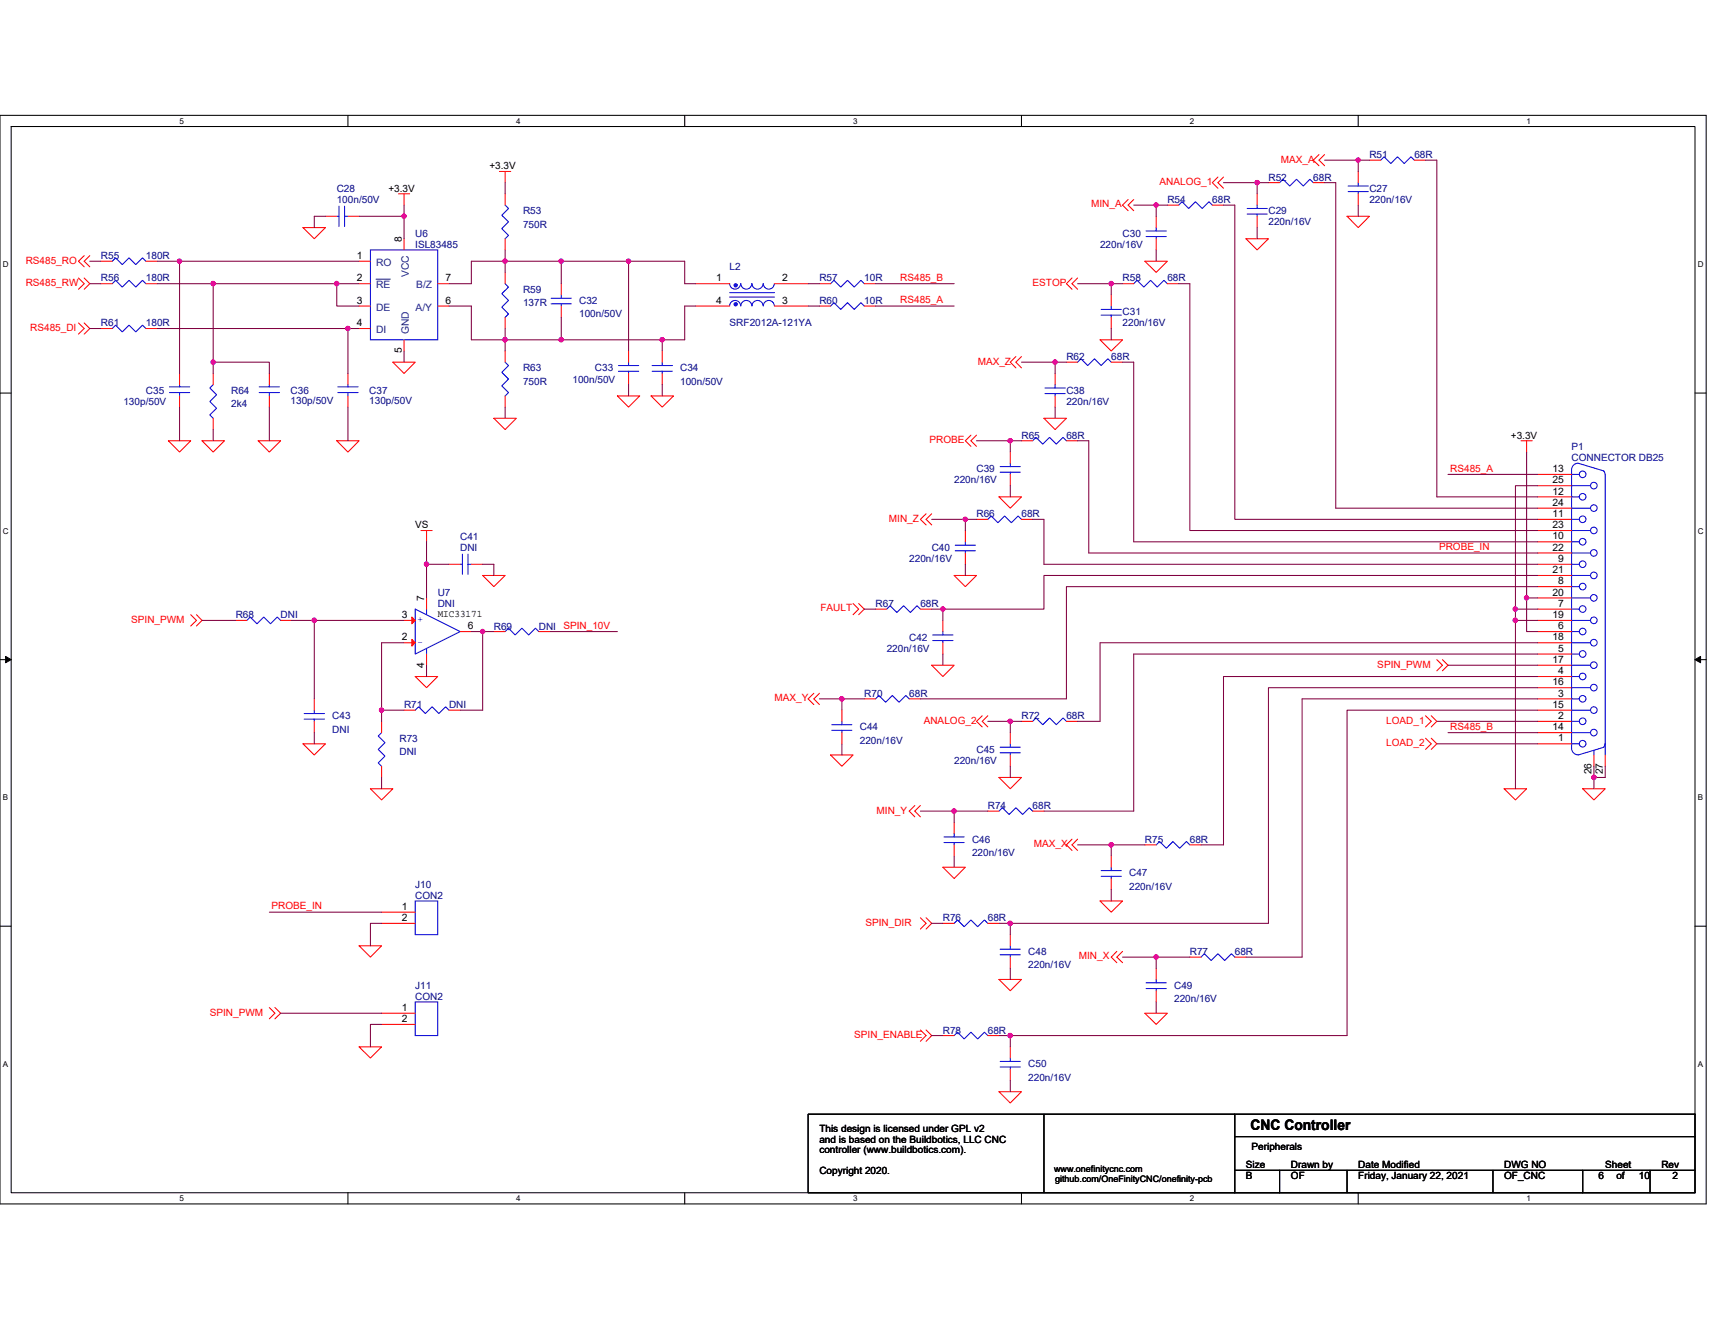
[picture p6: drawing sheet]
<svg xmlns="http://www.w3.org/2000/svg" width="279mm" height="216mm" viewBox="0 0 279 216" stroke-linecap="round" stroke-linejoin="round" font-family="sans-serif">
<path d="M0 18.8h278v177.4h-278zM1.8 20.6h274.3v173.8h-274.3z" fill="none" stroke="#000" stroke-width=".17"/>
<g fill="#fff">
<path d="M29.3 19h.7v1.4h-.7z"/>
<path d="M29.3 194.5h.7v1.5h-.7z"/>
</g>
<path d="M56.7 18.8v1.8M56.7 194.4v1.8" fill="none" stroke="#000" stroke-width=".17"/>
<g fill="#fff">
<path d="M84.1 19h.7v1.4h-.7z"/>
<path d="M84.1 194.5h.7v1.5h-.7z"/>
</g>
<path d="M111.5 18.8v1.8M111.5 194.4v1.8" fill="none" stroke="#000" stroke-width=".17"/>
<g fill="#fff">
<path d="M139 19h.7v1.4h-.7z"/>
<path d="M139 194.5h.7v1.5h-.7z"/>
</g>
<path d="M166.4 18.8v1.8M166.4 194.4v1.8" fill="none" stroke="#000" stroke-width=".17"/>
<g fill="#fff">
<path d="M193.8 19h.8v1.4h-.8z"/>
<path d="M193.8 194.5h.8v1.5h-.8z"/>
</g>
<path d="M221.3 18.8v1.8M221.3 194.4v1.8" fill="none" stroke="#000" stroke-width=".17"/>
<g fill="#fff">
<path d="M248.7 19h.7v1.4h-.7z"/>
<path d="M248.7 194.5h.7v1.5h-.7z"/>
<path d="M.5 42.3h.9v1.5h-.9z"/>
<path d="M276.6 42.3h1v1.5h-1z"/>
<path d="M.5 85.8h.9v1.4h-.9z"/>
<path d="M276.6 85.8h1v1.4h-1z"/>
</g>
<path d="M0 64.1h1.8M276.1 64.1h1.9" fill="none" stroke="#000" stroke-width=".17"/>
<g fill="#fff">
<path d="M.5 129.2h.8v1.5h-.8z"/>
<path d="M276.6 129.2h.9v1.5h-.9z"/>
</g>
<path d="M0 107.5h1.8M276.1 107.5h1.9" fill="none" stroke="#000" stroke-width=".17"/>
<path d="M.9 107l.9 .5-.9 .5zM276.1 107.5l1-.5v1z" fill="#000" stroke="#000" stroke-width=".16"/>
<g fill="#fff">
<path d="M.5 172.6h.8v1.5h-.8z"/>
<path d="M276.6 172.6h.9v1.5h-.9z"/>
</g>
<path d="M0 150.9h1.8M276.1 150.9h1.9M170.1 181.5h-38.4v12.9h38.4M170.1 181.5h31.1v12.9h-31.1zM201.2 181.5h74.9v12.9h-74.9M201.2 190.7h74.9M201.2 185.2h74.9M208.5 190.7v3.7M219.5 190.7v3.7M243.2 190.7v3.7M257.9 190.7v3.7M268.8 190.7v3.7" fill="none" stroke="#000" stroke-width=".17"/>
<g fill="none" stroke="#f00" stroke-width=".17">
<path d="M49.4 37.1h3.6l-1.8 1.8zM53 35.2h1.9M56.7 35.2h1.8M64.9 31.6h1.8M65.8 31.6v1.8M65.8 38.9v1.8M81.4 27.9h1.8M82.3 27.9v1.9M82.3 31.6v1.8M82.3 38.9v1.8M183.8 32.5l-.9 .9 .9 .9M184.7 32.5l-.9 .9 .9 .9"/>
<path d="M188.4 38.9v1.8M188.4 35.2v1.9M190.2 33.4h1.8M197.5 33.4h1.8M198.4 28.9l-.9 .9 .9 .9M199.3 28.9l-.9 .9 .9 .9M203 38.9h3.7l-1.9 1.8zM204.8 35.2v1.9M204.8 31.6v1.8M206.7 29.8h1.8M214 29.8h1.8M214.9 25.2l-.9 .9 .9 .9"/>
<path d="M215.8 25.2l-.9 .9 .9 .9M219.5 35.2h3.6l-1.8 1.9zM221.3 31.6v1.8M221.3 27.9v1.9M223.1 26.1h1.8M230.4 26.1h1.8M12.8 45.3l.9 .9-.9 .9M12.8 52.6l.9 .9-.9 .9M13.7 45.3l.9 .9-.9 .9M13.7 52.6l.9 .9-.9 .9M13.7 41.7l-.9 .9 .9 .9M14.6 41.7l-.9 .9 .9 .9"/>
<path d="M16.4 42.6h1.9M16.4 46.2h1.9M16.4 53.5h1.9M23.8 42.6h1.8M23.8 46.2h1.8M23.8 53.5h1.8M58.5 42.6h1.8M58.5 46.2h1.8M58.5 49.9h1.8M58.5 53.5h1.8M64 59h3.6l-1.8 1.9zM65.8 55.4v1.8"/>
<path d="M71.3 49.9h1.9M71.3 46.2h1.9M82.3 57.2v1.8M82.3 44.4v1.8M82.3 51.7v1.8M91.4 49.9v1.8M91.4 46.2v1.8M102.4 57.2v1.8M107.9 57.2v1.8M113.4 46.2h5.5M113.4 49.9h5.5M126.2 46.2h5.5"/>
<path d="M126.2 49.9h5.5M133.5 49.9h1.8M133.5 46.2h1.8M140.8 49.9h1.8M140.8 46.2h1.8M165.5 58.1l-.9 .9 .9 .9M166.4 58.1l-.9 .9 .9 .9M173.7 59h1.9M174.6 45.3l-.9 .9 .9 .9M175.6 45.3l-1 .9 1 .9M179.2 55.4h3.7l-1.9 1.8zM181 51.7v1.8"/>
<path d="M181 48v1.9M181 59h1.9M182.9 46.2h1.8M186.5 42.6h3.7l-1.8 1.8zM190.2 46.2h1.8M27.4 71.8h3.7l-1.8 1.9zM29.3 60.9v1.8M29.3 64.5v1.8M32.9 71.8h3.7l-1.9 1.9zM34.7 68.2v1.8M34.7 60.9v1.8M42.1 71.8h3.6l-1.8 1.9z"/>
<path d="M43.9 60.9v1.8M43.9 64.5v1.8M54.9 71.8h3.6l-1.8 1.9zM56.7 60.9v1.8M56.7 64.5v1.8M80.5 68.2h3.6l-1.8 1.8zM82.3 64.5v1.8M100.6 64.5h3.6l-1.8 1.8zM102.4 60.9v1.8M106.1 64.5h3.6l-1.8 1.8zM107.9 60.9v1.8M158.2 70.9l-.9 .9 .9 .9"/>
<path d="M159.1 70.9l-.9 .9 .9 .9M164.6 77.3v1.8M164.6 73.7v1.8M166.4 71.8h1.8M170.1 68.2h3.6l-1.8 1.8zM171.9 64.5v1.8M171.9 60.9v1.8M173.7 71.8h1.9M247.8 71.8h1.8M248.7 71.8v1.9M250.5 77.3h5.5M250.5 79.1h5.5"/>
<path d="M68.6 86.4h1.8M69.5 86.4v1.9M69.5 97.4v1.9M73.2 91.9h1.8M76.8 91.9h1.8M78.6 93.8h3.7l-1.8 1.8zM139 98.3l.9 1-.9 .9M139.9 98.3l.9 1-.9 .9M142.6 99.3h1.9M149.9 99.3h1.9M150.9 83.7l-1 .9 1 .9M151.8 83.7l-.9 .9 .9 .9"/>
<path d="M155.4 93.8h3.7l-1.8 1.8zM157.3 90.1v1.8M157.3 86.4v1.9M159.1 84.6h1.8M162.8 81h3.6l-1.8 1.8zM166.4 84.6h1.8M250.5 81h5.5M250.5 82.8h5.5M250.5 84.6h5.5M250.5 86.4h5.5M250.5 88.3h5.5M250.5 90.1h5.5"/>
<path d="M250.5 91.9h5.5M250.5 93.8h5.5M250.5 95.6h5.5M250.5 97.4h5.5M250.5 99.3h5.5M31.1 100.2l.9 .9-.9 .9M32 100.2l.9 .9-.9 .9M38.4 101.1h1.8M45.7 101.1h1.8M51.2 117.5v1.9M51.2 113.9v1.8M62.2 117.5v1.9"/>
<path d="M65.8 101.1h1.8M65.8 104.7h1.8M65.8 115.7h1.8M67.6 110.2h3.7l-1.8 1.9zM69.5 106.6v1.8M73.2 115.7h1.8M75 102.9h1.8M80.5 102.9h1.8M87.8 102.9h1.8M132.6 113l-.9 .9 .9 .9M133.5 113l-.9 .9 .9 .9M137.2 119.4v1.8"/>
<path d="M137.2 115.7v1.8M140.8 113.9h1.8M148.1 113.9h1.8M151.8 108.4h3.6l-1.8 1.8zM153.6 104.7v1.9M153.6 101.1v1.8M160 116.6l-.9 .9 .9 .9M160.9 116.6l-.9 .9 .9 .9M164.6 119.4v1.8M166.4 117.5h1.8M173.7 117.5h1.9M232.2 116.6l1 .9-1 .9"/>
<path d="M233.2 116.6l.9 .9-.9 .9M234.1 107.5l.9 .9-.9 .9M235 107.5l.9 .9-.9 .9M250.5 101.1h5.5M250.5 102.9h5.5M250.5 104.7h5.5M250.5 106.6h5.5M250.5 108.4h5.5M250.5 110.2h5.5M250.5 112.1h5.5M250.5 113.9h5.5M250.5 115.7h5.5"/>
<path d="M250.5 117.5h5.5M250.5 119.4h5.5M49.4 121.2h3.6l-1.8 1.8zM60.3 128.5h3.7l-1.8 1.8zM62.2 124.9v1.8M135.3 123h3.7l-1.8 1.9zM149 131.3l-.9 .9 .9 .9M149.9 131.3l-.9 .9 .9 .9M155.4 137.7v1.8M155.4 134v1.8M160.9 132.2h1.9M162.8 126.7h3.6l-1.8 1.8z"/>
<path d="M164.6 123v1.9M168.2 132.2h1.9M174.6 136.7l-.9 1 .9 .9M175.6 136.7l-1 1 1 .9M181 139.5v1.8M186.5 137.7h1.9M193.8 137.7h1.9M232.2 120.3l1 .9-1 .9M233.2 120.3l.9 .9-.9 .9M245 128.5h3.7l-1.8 1.8zM250.5 121.2h5.5M257.9 128.5h3.6l-1.8 1.8z"/>
<path d="M259.7 123v1.9M261.5 123v1.9M58.5 154.1h3.7l-1.9 1.9zM62.2 148.6h5.4M62.2 150.5h5.4M149.9 149.5l1 1-1 .9M150.9 149.5l.9 1-.9 .9M153.6 141.3h3.7l-1.9 1.9zM153.6 150.5h1.8M160.9 150.5h1.9M162.8 159.6h3.6l-1.8 1.8zM164.6 156v1.8"/>
<path d="M164.6 152.3v1.8M179.2 146.8h3.7l-1.9 1.8zM181 143.2v1.8M181.9 155l-.9 1 .9 .9M182.9 155l-1 1 1 .9M188.4 157.8v1.8M193.8 156h1.9M201.2 156h1.8M43.9 164.2l.9 .9-.9 .9M44.8 164.2l.9 .9-.9 .9M58.5 170.6h3.7l-1.9 1.8zM62.2 165.1h5.4"/>
<path d="M62.2 166.9h5.4M149.9 167.8l1 .9-1 1M150.9 167.8l.9 .9-.9 1M153.6 168.7h1.8M160.9 168.7h1.9M162.8 177.9h3.6l-1.8 1.8zM164.6 174.2v1.9M164.6 170.6v1.8M186.5 165.1h3.7l-1.8 1.8zM188.4 161.4v1.9"/>
</g>
<g fill="none" stroke="#00f" stroke-width=".17">
<path d="M54.9 35.2h.3M55.2 33.6v3.3M56.1 35.2h.6M56.1 33.6v3.3M82.3 33.4l.5 .6-1.1 1.1 1.1 1.1-1.1 1.1 1.1 1.1-.5 .5M186.7 37.6h3.3M186.7 38.5h3.3M188.4 38.5v.4M188.4 37.1v.5M192 33.4l.6-.5 1.1 1.1 1.1-1.1 1.1 1.1 1.1-1.1 .5 .5M203.2 34h3.3M203.2 34.9h3.3"/>
<path d="M204.8 34.9v.3M204.8 33.4v.6M208.5 29.8l.5-.6 1.1 1.1 1.1-1.1 1.1 1.1 1.1-1.1 .6 .6M219.6 30.3h3.3M219.6 31.2h3.3M221.3 31.2v.4M221.3 29.8v.5M224.9 26.1l.6-.6 1.1 1.1 1.1-1.1 1.1 1.1 1.1-1.1 .5 .6M18.3 42.6l.5-.6 1.1 1.1 1.1-1.1 1.1 1.1 1.1-1.1 .6 .6M18.3 46.2l.5-.5 1.1 1.1 1.1-1.1 1.1 1.1 1.1-1.1 .6 .5M18.3 53.5l.5-.5 1.1 1.1 1.1-1.1 1.1 1.1 1.1-1.1 .6 .5M60.3 40.7h11v14.7h-11z"/>
<path d="M82.3 59l.5 .6-1.1 1.1 1.1 1.1-1.1 1.1 1.1 1.1-.5 .5M82.3 46.2l.5 .6-1.1 1.1 1.1 1.1-1.1 1.1 1.1 1.1-.5 .5M89.8 48.6h3.3M89.8 49.5h3.3M91.4 49.5v.4M91.4 48v.6M100.8 59.6h3.3M102.4 59v.6M106.2 59.6h3.3M107.9 59v.6M118.9 46.2a.9 .9 0 0 0 .9 .9 .9 .9 0 0 0 .9-.9 .91 .91 0 0 0 .9 .9 .91 .91 0 0 0 .9-.9M118.9 48.4h7.3"/>
<path d="M118.9 47.7h7.3M118.9 49.8a.9 .9 0 0 1 .9-.8 .9 .9 0 0 1 .9 .8 .91 .91 0 0 1 .9-.8 .91 .91 0 0 1 .9 .8M122.5 46.2a.91 .91 0 0 0 .9 .9 .91 .91 0 0 0 .9-.9 .91 .91 0 0 0 .9 .9 .91 .91 0 0 0 1-.9M122.5 49.8a.92 .92 0 0 1 .9-.8 .92 .92 0 0 1 1 .8 .9 .9 0 0 1 .9-.8 .9 .9 0 0 1 .9 .8M135.3 49.9l.6-.6 1.1 1.1 1.1-1.1 1.1 1.1 1.1-1.1 .5 .6M135.3 46.2l.6-.5 1.1 1.1 1.1-1.1 1.1 1.1 1.1-1.1 .5 .5M175.6 59l.5-.5 1.1 1.1 1.1-1.1 1.1 1.1 1.1-1.1 .5 .5M179.4 50.4h3.3M179.4 51.4h3.3M181 51.4v.3M181 49.9v.5M184.7 46.2l.6-.5 1.1 1.1 1.1-1.1 1 1.1 1.1-1.1 .6 .5"/>
<path d="M27.6 64h3.3M27.6 63h3.3M29.3 62.7v.3M29.3 64v.5M34.7 62.7l-.5 .5 1.1 1.1-1.1 1.1 1.1 1.1-1.1 1.1 .5 .6M42.2 64h3.3M42.2 63h3.3M43.9 62.7v.3M43.9 64v.5M55 64h3.3M55 63h3.3M56.7 62.7v.3"/>
<path d="M56.7 64v.5M100.8 60.5h3.3M102.4 60.5v.4M106.2 60.5h3.3M107.9 60.5v.4M162.9 76h3.3M162.9 76.9h3.3M164.6 76.9v.4M164.6 75.5v.5M168.2 71.8l.6-.5 1.1 1.1 1.1-1.1 1.1 1.1 1.1-1.1 .5 .5M170.2 63.2h3.3M170.2 64.1h3.3"/>
<path d="M171.9 64.1v.4M171.9 62.7v.5M256 77.3h1.3M256 79.1h3.1M257.1 75.5a1.06 1.06 0 0 0-1.1 1.1v45.3M257.1 75.5l4.2 1.3M261.3 76.8l.2 .5M261.5 77.3v45.7M67.6 99.3l7.4 3.6-7.4 3.7zM69.5 99.3v.9M75 91.9h.3M75.3 90.3v3.3"/>
<path d="M76.2 91.9h.6M76.2 90.3v3.3M144.5 99.3l.5-.6 1.1 1.1 1.1-1.1 1.1 1.1 1.1-1.1 .5 .6M155.6 88.8h3.3M155.6 89.7h3.3M157.3 89.7v.4M157.3 88.3v.5M160.9 84.6l.6-.5 1.1 1.1 1.1-1.1 1.1 1.1 1.1-1.1 .5 .5M256 81h1.3M256 84.6h1.3M256 88.3h1.3M256 91.9h1.3"/>
<path d="M256 95.6h1.3M256 99.3h1.3M256 82.8h3.1M256 86.4h3.1M256 90.1h3.1M256 93.8h3.1M256 97.4h3.1M40.2 101.1l.6-.6 1.1 1.1 1.1-1.1 1.1 1.1 1.1-1.1 .5 .6M49.6 116.3h3.3M49.6 117.2h3.3M51.2 117.2v.3M51.2 115.7v.6"/>
<path d="M62.2 119.4l-.6 .5 1.1 1.1-1.1 1.1 1.1 1.1-1.1 1.1 .6 .6M67.6 115.7l.6-.5 1.1 1.1 1.1-1.1 1.1 1.1 1.1-1.1 .6 .5M69.5 105.7v.9M82.3 102.9l.5-.5 1.1 1.1 1.1-1.1 1.1 1.1 1.1-1.1 .6 .5M135.5 118.1h3.3M135.5 119h3.3M137.2 119v.4M137.2 117.5v.6M142.6 113.9l.6-.6 1.1 1.1 1.1-1.1 1.1 1.1 1.1-1.1 .5 .6M152 103.5h3.3M152 104.4h3.3M153.6 104.4v.3"/>
<path d="M153.6 102.9v.6M168.2 117.5l.6-.5 1.1 1.1 1.1-1.1 1.1 1.1 1.1-1.1 .5 .5M256 102.9h1.3M256 106.6h1.3M256 110.2h1.3M256 113.9h1.3M256 117.5h1.3M256 101.1h3.1M256 104.7h3.1M256 108.4h3.1M256 112.1h3.1M256 115.7h3.1"/>
<path d="M256 119.4h3.1M153.8 136.4h3.3M153.8 137.3h3.3M155.4 137.3v.4M155.4 135.8v.6M162.8 132.2l.5-.6 1.1 1.1 1.1-1.1 1.1 1.1 1.1-1.1 .5 .6M162.9 121.8h3.3M162.9 122.7h3.3M164.6 122.7v.3M164.6 121.2v.6M188.4 137.7l.5-.6 1.1 1.1 1.1-1.1 1.1 1.1 1.1-1.1 .5 .6M256 121.2h1.3"/>
<path d="M256 121.9a1.08 1.08 0 0 0 1.1 1.1M259.7 123h.1M259.7 122.3v.7M261.3 121.8l-4.2 1.2M261.5 121.2l-.2 .5M67.6 146.8h3.7v5.5h-3.7zM155.4 150.5l.6-.6 1.1 1.1 1.1-1.1 1.1 1.1 1.1-1.1 .5 .6M162.9 154.7h3.3M162.9 155.6h3.3M164.6 155.6v.4M164.6 154.1v.6M179.4 141.9h3.3"/>
<path d="M179.4 142.8h3.3M181 142.8v.4M181 141.3v.6M188.4 159.6v.5M195.7 156l.5-.6 1.1 1.1 1.1-1.1 1.1 1.1 1.1-1.1 .6 .6M67.6 163.3h3.7v5.4h-3.7zM155.4 168.7l.6-.5 1.1 1.1 1.1-1.1 1.1 1.1 1.1-1.1 .5 .5M162.9 173h3.3M162.9 173.9h3.3M164.6 173.9v.3M164.6 172.4v.6M186.7 160.1h3.3"/>
<path d="M186.7 161.1h3.3M188.4 161.1v.3"/>
<circle cx="257.8" cy="77.3" r=".54"/>
<circle cx="259.7" cy="79.1" r=".54"/>
<circle cx="257.8" cy="80.9" r=".54"/>
<circle cx="257.8" cy="95.6" r=".54"/>
<circle cx="257.8" cy="99.2" r=".54"/>
<circle cx="257.8" cy="84.6" r=".54"/>
<circle cx="257.8" cy="91.9" r=".54"/>
<circle cx="257.8" cy="88.3" r=".54"/>
<circle cx="259.7" cy="82.8" r=".54"/>
<circle cx="259.7" cy="97.4" r=".54"/>
<circle cx="259.7" cy="90.1" r=".54"/>
<circle cx="259.7" cy="86.4" r=".54"/>
<circle cx="259.7" cy="93.8" r=".54"/>
<circle cx="257.8" cy="102.9" r=".54"/>
<circle cx="257.8" cy="117.5" r=".54"/>
<circle cx="257.8" cy="110.2" r=".54"/>
<circle cx="257.8" cy="113.9" r=".54"/>
<circle cx="257.8" cy="106.6" r=".54"/>
<circle cx="259.7" cy="112" r=".54"/>
<circle cx="259.7" cy="108.4" r=".54"/>
<circle cx="259.7" cy="101.1" r=".54"/>
<circle cx="259.7" cy="119.4" r=".54"/>
<circle cx="259.7" cy="104.7" r=".54"/>
<circle cx="259.7" cy="115.7" r=".54"/>
<circle cx="257.8" cy="121.2" r=".54"/>
</g>
<g fill="#00f" stroke="#00f" stroke-width=".17">
<circle cx="119.9" cy="46.5" r=".27"/>
<circle cx="119.9" cy="49.6" r=".27"/>
</g>
<g fill="#f00" stroke="#f00" stroke-width=".17">
<path d="M67.1 100.5l.5 .6-.5 .5z"/>
<path d="M67.1 104.2l.5 .5-.5 .6z"/>
</g>
<path d="M61.3 45.5h2.3" fill="none" stroke="#004080" stroke-width=".16"/>
<g fill="none" stroke="#800040" stroke-width=".17">
<path d="M53 35.2h-1.8v1.9M58.5 35.2h7.3M65.8 33.4v1.8M65.8 35.2v3.7M82.3 29.8v1.8M184.7 33.4h3.7M190.2 33.4h-1.8v1.8M199.3 33.4h1.9v51.2h49.3M199.3 29.8h5.5M204.8 37.1v1.8M204.8 29.8v1.8M204.8 29.8h1.9"/>
<path d="M215.8 29.8h1.8v53h32.9M215.8 26.1h5.5M221.3 33.4v1.8M223.1 26.1h-1.8v1.8M232.2 26.1h1.9v54.9h16.4M14.6 46.2h1.8M14.6 53.5h1.8M14.6 42.6h1.8M25.6 53.5h31.1M25.6 42.6h3.7M25.6 46.2h9.1M29.3 42.6v18.3"/>
<path d="M29.3 42.6h29.2M34.7 59h9.2v1.9M34.7 46.2v12.8M34.7 59v1.9M34.7 46.2h20.2M54.9 46.2v3.7h3.6M54.9 46.2h3.6M56.7 53.5v7.4M56.7 53.5h1.8M65.8 57.2v1.8M73.2 49.9h3.6v5.5h5.5M82.3 42.6h-5.5v3.6h-3.6"/>
<path d="M82.3 42.6v1.8M82.3 53.5v1.9M82.3 40.7v1.9M82.3 55.4v1.8M82.3 42.6h9.1M82.3 55.4h9.1M91.4 42.6h11M91.4 55.4h16.5M91.4 42.6v3.6M91.4 51.7v3.7M102.4 42.6v14.6M102.4 42.6h9.1v3.6h1.9"/>
<path d="M107.9 55.4v1.8M113.4 49.9h-1.9v5.5h-3.6M131.7 46.2h1.8M131.7 49.9h1.8M142.6 46.2h12.8M142.6 49.9h12.8M166.4 59h5.5M171.9 59v1.9M171.9 59h1.8M175.6 46.2h5.4M181 53.5v1.9M181 46.2v1.8"/>
<path d="M181 46.2h1.9M182.9 59h1.8v29.3h65.8M188.4 40.7v1.9M192 46.2h1.8v40.2h56.7M29.3 66.3v5.5M34.7 70v1.8M43.9 66.3v5.5M56.7 66.3v5.5M82.3 66.3v1.9M102.4 62.7v1.8M107.9 62.7v1.8M159.1 71.8h5.5"/>
<path d="M164.6 79.1v1.9M164.6 71.8h1.8M164.6 71.8v1.9M171.9 66.3v1.9M175.6 71.8h1.8v18.3h73.1M235.9 77.3h14.6M248.7 73.7v23.7h1.8M250.5 79.1h-3.6v20.2M69.5 88.3v3.6M69.5 91.9v5.5M69.5 91.9h3.7M78.6 91.9h1.9v1.9"/>
<path d="M140.8 99.3h1.8M151.8 99.3h1.8M151.8 84.6h5.5M153.6 99.3v1.8M157.3 91.9v1.9M157.3 84.6h1.8M157.3 84.6v1.8M168.2 84.6h1.9v7.3h80.4M248.7 97.4v5.5h1.8M250.5 99.3h-3.6v1.8M250.5 93.8h-80.4v5.5h-16.5M250.5 95.6h-76.8v18.3h-23.8"/>
<path d="M32.9 101.1h5.5M47.5 101.1h3.7M51.2 101.1v12.8M51.2 101.1h14.6M51.2 119.4v1.8M62.2 115.7v1.8M62.2 115.7h3.6M65.8 104.7h-3.6v11M69.5 108.4v1.8M76.8 102.9h1.8M78.6 102.9v12.8h-3.6M78.6 102.9h1.9"/>
<path d="M89.6 102.9h11M133.5 113.9h3.7M137.2 113.9v1.8M137.2 113.9h3.6M153.6 106.6v1.8M160.9 117.5h3.7M164.6 117.5h1.8M164.6 117.5v1.9M234.1 117.5h16.4M235.9 119.4h14.6M235.9 108.4h14.6M250.5 101.1h-3.6v27.4"/>
<path d="M250.5 104.7h-71.3v12.8h-3.6M250.5 113.9h-38.4v42.1h-9.1M250.5 115.7h-31v53h-54.9M250.5 112.1h-43.8v38.4h-42.1M250.5 106.6h-65.8v25.6h-14.6M250.5 110.2h-51.2v27.5h-3.6M62.2 126.7v1.8M137.2 121.2v1.8M149.9 132.2h5.5M155.4 132.2v1.8M155.4 132.2h5.5M155.4 139.5v1.8"/>
<path d="M164.6 124.9v1.8M175.6 137.7h5.4M181 137.7h5.5M181 137.7v1.8M234.1 121.2h16.4M259.7 124.9v1.8M259.7 126.7v1.8M261.5 124.9v1.8h-1.8M43.9 148.6h18.3M62.2 150.5h-1.9v3.6M151.8 150.5h1.8M162.8 150.5h1.8"/>
<path d="M164.6 150.5v1.8M164.6 157.8v1.8M181 145v1.8M182.9 156h5.5M188.4 156h5.4M188.4 156v1.8M45.7 165.1h16.5M62.2 166.9h-1.9v3.7M151.8 168.7h1.8M162.8 168.7h1.8M164.6 168.7v1.9M164.6 176.1v1.8"/>
<path d="M188.4 163.3v1.8"/>
</g>
<g fill="#f0f" stroke="#f0f" stroke-width=".17">
<circle cx="65.8" cy="35.2" r=".35"/>
<circle cx="29.2" cy="42.6" r=".35"/>
<circle cx="34.7" cy="59" r=".36"/>
<circle cx="56.7" cy="53.5" r=".35"/>
<circle cx="82.3" cy="42.6" r=".36"/>
<circle cx="91.4" cy="42.6" r=".36"/>
<circle cx="82.3" cy="55.3" r=".36"/>
<circle cx="107.9" cy="55.3" r=".36"/>
<circle cx="91.4" cy="55.3" r=".36"/>
<circle cx="102.4" cy="42.6" r=".35"/>
<circle cx="69.5" cy="91.9" r=".36"/>
<circle cx="51.2" cy="101.1" r=".36"/>
<circle cx="62.2" cy="115.7" r=".35"/>
<circle cx="78.6" cy="102.9" r=".35"/>
<circle cx="259.7" cy="126.7" r=".36"/>
<circle cx="246.9" cy="99.2" r=".36"/>
<circle cx="153.6" cy="99.2" r=".35"/>
<circle cx="54.8" cy="46.2" r=".36"/>
<circle cx="34.7" cy="46.2" r=".36"/>
<circle cx="164.6" cy="117.5" r=".36"/>
<circle cx="248.7" cy="97.4" r=".35"/>
<circle cx="246.9" cy="101.1" r=".36"/>
<circle cx="221.3" cy="26.1" r=".35"/>
<circle cx="204.8" cy="29.7" r=".36"/>
<circle cx="188.3" cy="33.4" r=".35"/>
<circle cx="181" cy="46.2" r=".36"/>
<circle cx="171.9" cy="59" r=".36"/>
<circle cx="164.6" cy="71.8" r=".36"/>
<circle cx="157.3" cy="84.6" r=".35"/>
<circle cx="137.1" cy="113.9" r=".36"/>
<circle cx="155.4" cy="132.2" r=".36"/>
<circle cx="181" cy="137.6" r=".36"/>
<circle cx="164.6" cy="150.5" r=".36"/>
<circle cx="188.3" cy="155.9" r=".36"/>
<circle cx="164.6" cy="168.7" r=".36"/>
</g>
<text font-size="2.4" x="203.7" y="184.1">CNC Controller</text>
<g font-size="1.7">
<text x="65.4" y="39.5" transform="rotate(-90 65.4 39.5)">8</text>
<text x="58.1" y="42.2">1</text>
<text x="58.1" y="45.8">2</text>
<text x="72.6" y="45.8">7</text>
<text x="116.7" y="45.8">1</text>
<text x="127.4" y="45.8">2</text>
<text x="58.1" y="49.5">3</text>
<text x="58.1" y="53.1">4</text>
<text x="72.6" y="49.5">6</text>
<text x="116.7" y="49.5">4</text>
<text x="127.4" y="49.5">3</text>
<text x="65.4" y="57.6" transform="rotate(-90 65.4 57.6)">5</text>
<text x="252.9" y="76.9">13</text>
<text x="252.9" y="78.8">25</text>
<text x="252.9" y="80.6">12</text>
<text x="252.9" y="82.4">24</text>
<text x="252.9" y="84.2">11</text>
<text x="252.9" y="86.1">23</text>
<text x="252.9" y="87.9">10</text>
<text x="252.9" y="89.7">22</text>
<text x="252.9" y="93.4">21</text>
<text x="253.8" y="91.6">9</text>
<text x="253.8" y="95.2">8</text>
<text x="65.4" y="100.7">3</text>
<text x="69.1" y="98" transform="rotate(-90 69.1 98)">7</text>
<text x="252.9" y="97">20</text>
<text x="252.9" y="100.7">19</text>
<text x="253.8" y="98.9">7</text>
<text x="65.4" y="104.4">2</text>
<text x="76.2" y="102.5">6</text>
<text x="252.9" y="104.4">18</text>
<text x="253.8" y="102.5">6</text>
<text x="253.8" y="106.2">5</text>
<text x="69.1" y="108.8" transform="rotate(-90 69.1 108.8)">4</text>
<text x="252.9" y="108">17</text>
<text x="252.9" y="111.7">16</text>
<text x="253.8" y="109.9">4</text>
<text x="253.8" y="113.5">3</text>
<text x="252.9" y="115.3">15</text>
<text x="252.9" y="119">14</text>
<text x="253.8" y="117.2">2</text>
<text x="253.8" y="120.8">1</text>
<text x="259.3" y="126.2" transform="rotate(-90 259.3 126.2)">26</text>
<text x="261.1" y="126.2" transform="rotate(-90 261.1 126.2)">27</text>
<text x="65.4" y="148.3">1</text>
<text x="65.4" y="150.1">2</text>
<text x="65.4" y="164.7">1</text>
<text x="65.4" y="166.5">2</text>
</g>
<g font-size="1.7" fill="#004080">
<text x="61.3" y="43.3">RO</text>
<text x="61.3" y="47">RE</text>
<text x="66.6" y="45.2" transform="rotate(-90 66.6 45.2)">VCC</text>
<text x="67.8" y="47">B/Z</text>
<text x="61.3" y="50.6">DE</text>
<text x="67.7" y="50.6">A/Y</text>
<text x="61.3" y="54.3">DI</text>
<text x="66.6" y="54.5" transform="rotate(-90 66.6 54.5)">GND</text>
</g>
<g font-size="1.6">
<text x="79.7" y="27.6">+3.3V</text>
<text x="63.3" y="31.2">+3.3V</text>
<text x="246.1" y="71.5">+3.3V</text>
<text x="67.6" y="86.1">VS</text>
<text x="71.3" y="100.5">MIC33171</text>
<text x="133.5" y="184.5">This design is licensed under GPL v2</text>
<text x="133.5" y="186.2">and is based on the Buildbotics, LLC CNC</text>
<text x="133.5" y="187.9">controller (www.buildbotics.com).</text>
<text x="133.5" y="191.3">Copyright 2020.</text>
<text x="203" y="190.4">Size</text>
<text x="203.9" y="187.4">Peripherals</text>
<text x="210.3" y="190.4">Drawn by</text>
<text x="221.3" y="190.4">Date Modified</text>
<text x="245" y="190.4">DWG NO</text>
<text x="261.5" y="190.4">Sheet</text>
<text x="270.7" y="190.4">Rev</text>
<text x="203" y="192.2">B</text>
<text x="210.3" y="192.2">OF</text>
<text x="221.3" y="192.2">Friday, January 22, 2021</text>
<text x="245" y="192.2">OF_CNC</text>
<text x="260.4" y="192.2">6</text>
<text x="263.3" y="192.2">of</text>
<text x="267" y="192.2">10</text>
<text x="272.5" y="192.2">2</text>
</g>
<g font-size="1.6" fill="#000080">
<text x="206.7" y="29.4">R52</text>
<text x="214" y="29.4">68R</text>
<text x="223.1" y="25.8">R51</text>
<text x="230.4" y="25.8">68R</text>
<text x="54.9" y="31.2">C28</text>
<text x="54.9" y="33.1">100n/50V</text>
<text x="85.2" y="34.9">R53</text>
<text x="190.2" y="33.1">R54</text>
<text x="197.5" y="33.1">68R</text>
<text x="206.7" y="34.9">C29</text>
<text x="223.1" y="31.2">C27</text>
<text x="223.1" y="33.1">220n/16V</text>
<text x="67.6" y="38.6">U6</text>
<text x="67.6" y="40.4">ISL83485</text>
<text x="85.2" y="37.1">750R</text>
<text x="179.2" y="40.4">220n/16V</text>
<text x="182.9" y="38.6">C30</text>
<text x="206.7" y="36.7">220n/16V</text>
<text x="16.4" y="42.2">R55</text>
<text x="16.4" y="45.9">R56</text>
<text x="23.8" y="42.2">180R</text>
<text x="23.8" y="45.9">180R</text>
<text x="85.2" y="47.7">R59</text>
<text x="118.9" y="44">L2</text>
<text x="133.5" y="45.9">R57</text>
<text x="140.8" y="45.9">10R</text>
<text x="182.9" y="45.9">R58</text>
<text x="190.2" y="45.9">68R</text>
<text x="16.4" y="53.2">R61</text>
<text x="23.8" y="53.2">180R</text>
<text x="85.2" y="49.9">137R</text>
<text x="94.4" y="49.5">C32</text>
<text x="94.4" y="51.7">100n/50V</text>
<text x="118.9" y="53.2">SRF2012A-121YA</text>
<text x="133.5" y="49.5">R60</text>
<text x="140.8" y="49.5">10R</text>
<text x="182.9" y="51.4">C31</text>
<text x="182.9" y="53.2">220n/16V</text>
<text x="173.7" y="58.7">R62</text>
<text x="181" y="58.7">68R</text>
<text x="20.1" y="66">130p/50V</text>
<text x="23.8" y="64.2">C35</text>
<text x="37.7" y="64.2">R64</text>
<text x="47.3" y="64.2">C36</text>
<text x="47.3" y="65.8">130p/50V</text>
<text x="60.2" y="64.2">C37</text>
<text x="60.2" y="65.8">130p/50V</text>
<text x="85.2" y="60.5">R63</text>
<text x="85.2" y="62.7">750R</text>
<text x="93.3" y="62.3">100n/50V</text>
<text x="96.9" y="60.5">C33</text>
<text x="110.8" y="60.5">C34</text>
<text x="110.8" y="62.7">100n/50V</text>
<text x="173.7" y="64.2">C38</text>
<text x="173.7" y="66">220n/16V</text>
<text x="37.7" y="66.4">2k4</text>
<text x="166.4" y="71.5">R65</text>
<text x="173.7" y="71.5">68R</text>
<text x="159.1" y="77">C39</text>
<text x="256" y="73.3">P1</text>
<text x="256" y="75.1">CONNECTOR DB25</text>
<text x="155.4" y="78.8">220n/16V</text>
<text x="75" y="87.9">C41</text>
<text x="75" y="89.8">DNI</text>
<text x="151.8" y="89.8">C40</text>
<text x="159.1" y="84.3">R66</text>
<text x="166.4" y="84.3">68R</text>
<text x="148.1" y="91.6">220n/16V</text>
<text x="38.4" y="100.7">R68</text>
<text x="45.7" y="100.7">DNI</text>
<text x="71.3" y="97.1">U7</text>
<text x="71.3" y="98.9">DNI</text>
<text x="142.6" y="98.9">R67</text>
<text x="149.9" y="98.9">68R</text>
<text x="80.5" y="102.6">R69</text>
<text x="87.8" y="102.6">DNI</text>
<text x="144.5" y="106.2">220n/16V</text>
<text x="148.1" y="104.4">C42</text>
<text x="140.8" y="113.5">R70</text>
<text x="148.1" y="113.5">68R</text>
<text x="54.1" y="117.2">C43</text>
<text x="54.1" y="119.4">DNI</text>
<text x="65.8" y="115.4">R71</text>
<text x="73.2" y="115.4">DNI</text>
<text x="140.1" y="119">C44</text>
<text x="166.4" y="117.2">R72</text>
<text x="173.7" y="117.2">68R</text>
<text x="65.1" y="120.9">R73</text>
<text x="65.1" y="123">DNI</text>
<text x="140.1" y="121.2">220n/16V</text>
<text x="155.4" y="124.5">220n/16V</text>
<text x="159.1" y="122.7">C45</text>
<text x="160.9" y="131.8">R74</text>
<text x="168.2" y="131.8">68R</text>
<text x="158.4" y="137.3">C46</text>
<text x="186.5" y="137.3">R75</text>
<text x="193.8" y="137.3">68R</text>
<text x="158.4" y="139.5">220n/16V</text>
<text x="184" y="142.8">C47</text>
<text x="67.6" y="144.6">J10</text>
<text x="67.6" y="146.5">CON2</text>
<text x="184" y="145">220n/16V</text>
<text x="153.6" y="150.1">R76</text>
<text x="160.9" y="150.1">68R</text>
<text x="167.5" y="155.6">C48</text>
<text x="193.8" y="155.6">R77</text>
<text x="201.2" y="155.6">68R</text>
<text x="67.6" y="161.1">J11</text>
<text x="167.5" y="157.8">220n/16V</text>
<text x="191.3" y="161.1">C49</text>
<text x="67.6" y="162.9">CON2</text>
<text x="191.3" y="163.3">220n/16V</text>
<text x="153.6" y="168.4">R78</text>
<text x="160.9" y="168.4">68R</text>
<text x="167.5" y="173.9">C50</text>
<text x="167.5" y="176.1">220n/16V</text>
</g>
<g font-size="1.6" fill="#f00">
<text x="208.7" y="26.5">MAX_A</text>
<text x="177.8" y="33.8">MIN_A</text>
<text x="188.9" y="30.1">ANALOG_1</text>
<text x="4.2" y="46.6">RS485_RW</text>
<text x="4.2" y="42.9">RS485_RO</text>
<text x="146.7" y="45.8">RS485_B</text>
<text x="168.2" y="46.6">ESTOP</text>
<text x="4.9" y="53.9">RS485_DI</text>
<text x="146.7" y="49.4">RS485_A</text>
<text x="159.3" y="59.4">MAX_Z</text>
<text x="151.4" y="72.2">PROBE</text>
<text x="236.3" y="76.8">RS485_A</text>
<text x="144.8" y="85">MIN_Z</text>
<text x="234.4" y="89.6">PROBE_IN</text>
<text x="21.4" y="101.5">SPIN_PWM</text>
<text x="133.7" y="99.6">FAULT</text>
<text x="91.8" y="102.4">SPIN_10V</text>
<text x="224.4" y="108.8">SPIN_PWM</text>
<text x="126.2" y="114.3">MAX_Y</text>
<text x="150.5" y="117.9">ANALOG_2</text>
<text x="225.8" y="117.9">LOAD_1</text>
<text x="236.3" y="118.9">RS485_B</text>
<text x="225.8" y="121.6">LOAD_2</text>
<text x="142.8" y="132.6">MIN_Y</text>
<text x="168.4" y="138">MAX_X</text>
<text x="44.2" y="148.2">PROBE_IN</text>
<text x="141" y="150.9">SPIN_DIR</text>
<text x="175.7" y="156.3">MIN_X</text>
<text x="34.2" y="165.5">SPIN_PWM</text>
<text x="139.2" y="169.1">SPIN_ENABLE</text>
</g>
<g font-size="1.6" fill="#00f">
<text x="68" y="101.4">+</text>
<text x="68" y="105.1">-</text>
</g>
<g font-size="1.5">
<text x="171.7" y="190.9">www.onefinitycnc.com</text>
<text x="171.9" y="192.6">github.com/OneFinityCNC/onefinity-pcb</text>
</g>
<g font-size="1.3">
<text x="29.3" y="20.2">5</text>
<text x="84.1" y="20.2">4</text>
<text x="139" y="20.2">3</text>
<text x="193.8" y="20.2">2</text>
<text x="248.7" y="20.2">1</text>
<text x=".5" y="43.5">D</text>
<text x="276.6" y="43.5">D</text>
<text x=".5" y="87">C</text>
<text x="276.6" y="87">C</text>
<text x=".5" y="130.4">B</text>
<text x="276.6" y="130.4">B</text>
<text x=".5" y="173.8">A</text>
<text x="276.6" y="173.8">A</text>
<text x="29.3" y="195.7">5</text>
<text x="84.1" y="195.7">4</text>
<text x="139" y="195.7">3</text>
<text x="193.8" y="195.7">2</text>
<text x="248.7" y="195.7">1</text>
</g>
</svg>
